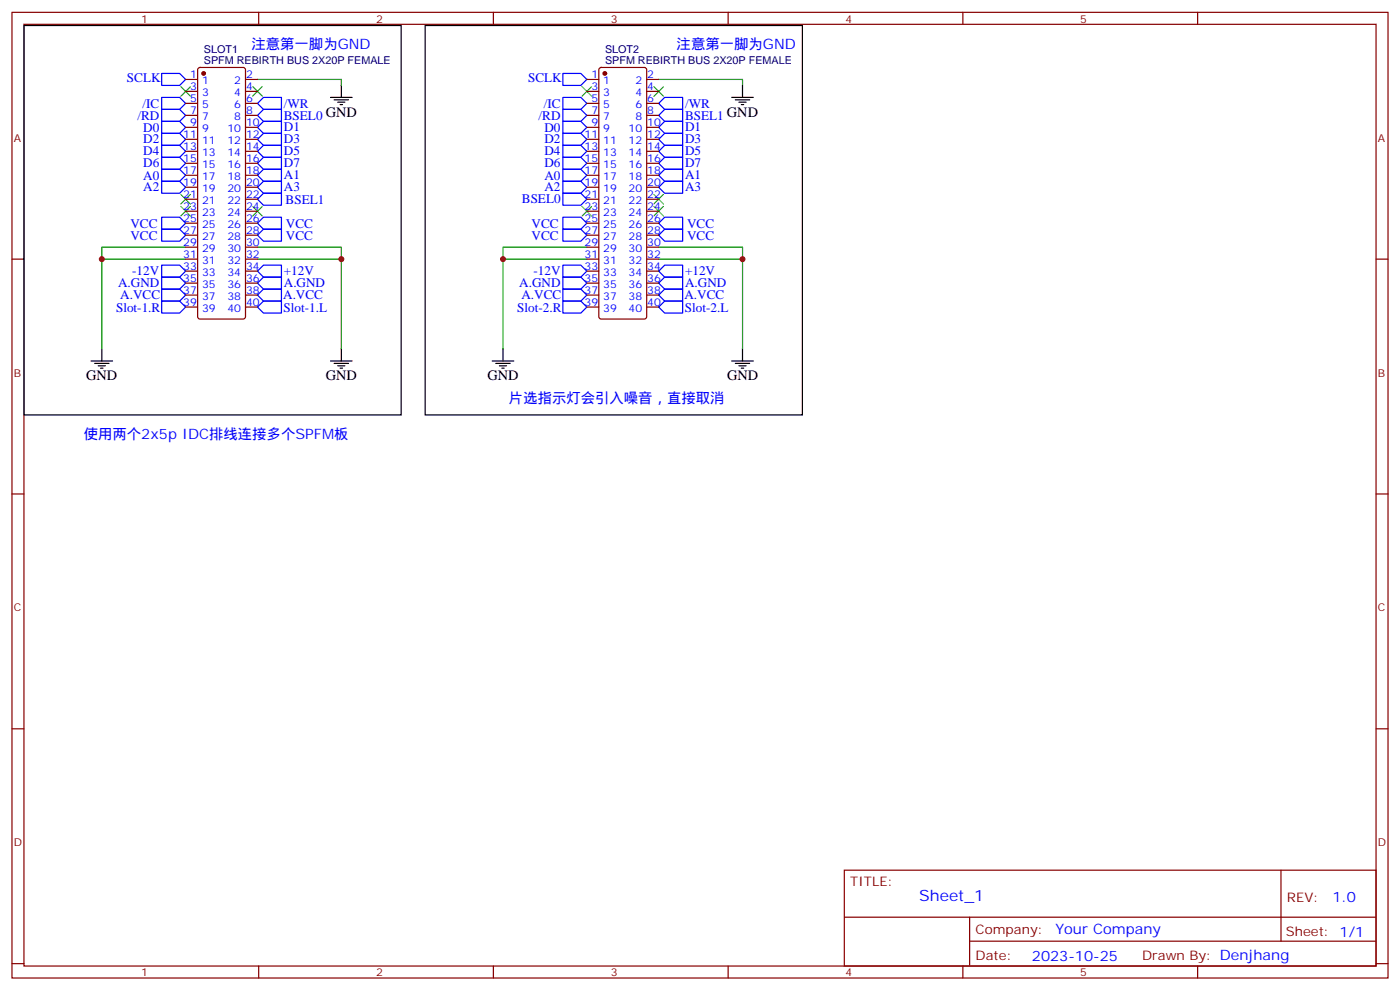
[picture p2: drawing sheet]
<svg xmlns="http://www.w3.org/2000/svg" width="412mm" height="292mm" viewBox="0 0 412 292" stroke-linecap="round" stroke-linejoin="round" font-family="sans-serif">
<g fill="none" stroke="#870000" stroke-width=".35">
<path d="M3.5 3.6h405.4v284.4h-405.4zM7.1 7.2h398.2v277.2h-398.2zM76.2 3.6v3.6M145.3 3.6v3.6M214.5 3.6v3.6M283.6 3.6v3.6M352.8 3.6v3.6M54.7 23.4h3.5M54.7 26.9h3.5M54.7 30.4h3.5M54.7 34h3.5M54.7 37.5h3.5"/>
<path d="M58.4 20.1l.5-.2h12.7l.5 .2 .2 .5v72.6l-.2 .5-.5 .2h-12.7l-.5-.2-.2-.5v-72.6zM72.3 23.4h3.5M72.3 26.9h3.5M72.3 30.4h3.5M72.3 34h3.5M72.3 37.5h3.5M172.9 23.4h3.5M172.9 26.9h3.5M172.9 30.4h3.5M172.9 34h3.5M172.9 37.5h3.5M176.6 20.1l.5-.2h12.7l.5 .2 .2 .5v72.6l-.2 .5-.5 .2h-12.7l-.5-.2-.2-.5v-72.6z"/>
<path d="M190.5 23.4h3.5M190.5 26.9h3.5M190.5 30.4h3.5M190.5 34h3.5M190.5 37.5h3.5M54.7 41h3.5M54.7 44.6h3.5M54.7 48.1h3.5M54.7 51.6h3.5M54.7 55.1h3.5M54.7 58.7h3.5M72.3 41h3.5"/>
<path d="M72.3 44.6h3.5M72.3 48.1h3.5M72.3 51.6h3.5M72.3 55.1h3.5M72.3 58.7h3.5M172.9 41h3.5M172.9 44.6h3.5M172.9 48.1h3.5M172.9 51.6h3.5M172.9 55.1h3.5M172.9 58.7h3.5M190.5 41h3.5"/>
<path d="M190.5 44.6h3.5M190.5 48.1h3.5M190.5 51.6h3.5M190.5 55.1h3.5M190.5 58.7h3.5M3.5 76.3h3.6M54.7 76.3h3.5M54.7 79.8h3.5M54.7 72.8h3.5M54.7 69.3h3.5M54.7 65.7h3.5M54.7 62.2h3.5"/>
<path d="M72.3 76.3h3.5M72.3 79.8h3.5M72.3 72.8h3.5M72.3 69.3h3.5M72.3 65.7h3.5M72.3 62.2h3.5M172.9 76.3h3.5M172.9 79.8h3.5M172.9 72.8h3.5M172.9 69.3h3.5M172.9 65.7h3.5M172.9 62.2h3.5"/>
<path d="M190.5 76.3h3.5M190.5 79.8h3.5M190.5 72.8h3.5M190.5 69.3h3.5M190.5 65.7h3.5M190.5 62.2h3.5M405.3 76.3h3.6M54.7 90.4h3.5M54.7 86.9h3.5M54.7 83.4h3.5M72.3 90.4h3.5M72.3 86.9h3.5"/>
<path d="M72.3 83.4h3.5M172.9 90.4h3.5M172.9 86.9h3.5M172.9 83.4h3.5M190.5 90.4h3.5M190.5 86.9h3.5M190.5 83.4h3.5M3.5 145.5h3.6M405.3 145.5h3.6M3.5 214.6h3.6M405.3 214.6h3.6M248.7 256.2h156.6v28.2h-156.6z"/>
<path d="M377.3 256.2v20.9M248.7 270.1h156.5M285.6 277.1h119.6M285.6 270.1v14.1M3.5 283.7h3.6M76.2 284.4v3.6M145.3 284.4v3.6M214.5 284.4v3.6M283.6 284.4v3.6M352.8 284.4v3.6M405.3 283.7h3.6"/>
</g>
<g fill="none" stroke="#00f" stroke-width=".35">
<path d="M47.6 28.7h5.3l1.8 1.7-1.8 1.8h-5.3zM47.6 32.2h5.3l1.8 1.8-1.8 1.7h-5.3zM47.6 35.7h5.3l1.8 1.8-1.8 1.8h-5.3zM47.6 39.3h5.3l1.8 1.7-1.8 1.8h-5.3zM47.6 21.6h5.3l1.8 1.8-1.8 1.8h-5.3zM75.8 34l1.8-1.8h5.3v3.5h-5.3zM75.8 30.4l1.8-1.7h5.3v3.5h-5.3zM77.6 35.7h5.3v3.6h-5.3l-1.8-1.8zM77.6 39.3h5.3v3.5h-5.3l-1.8-1.8zM165.8 39.3h5.3l1.8 1.7-1.8 1.8h-5.3zM165.8 35.7h5.3l1.8 1.8-1.8 1.8h-5.3zM165.8 32.2h5.3l1.8 1.8-1.8 1.7h-5.3z"/>
<path d="M165.8 28.7h5.3l1.8 1.7-1.8 1.8h-5.3zM165.8 21.6h5.3l1.8 1.8-1.8 1.8h-5.3zM194 34l1.8-1.8h5.3v3.5h-5.3zM194 30.4l1.8-1.7h5.3v3.5h-5.3zM195.8 39.3h5.3v3.5h-5.3l-1.8-1.8zM195.8 35.7h5.3v3.6h-5.3l-1.8-1.8zM47.6 42.8h5.3l1.8 1.8-1.8 1.7h-5.3zM47.6 46.3h5.3l1.8 1.8-1.8 1.7h-5.3zM47.6 49.8h5.3l1.8 1.8-1.8 1.8h-5.3zM47.6 53.4h5.3l1.8 1.7-1.8 1.8h-5.3zM77.6 42.8h5.3v3.5h-5.3l-1.8-1.7zM77.6 46.3h5.3v3.5h-5.3l-1.8-1.7z"/>
<path d="M77.6 49.8h5.3v3.6h-5.3l-1.8-1.8zM77.6 53.4h5.3v3.5h-5.3l-1.8-1.8zM77.6 56.9h5.3v3.5h-5.3l-1.8-1.7zM165.8 53.4h5.3l1.8 1.7-1.8 1.8h-5.3zM165.8 49.8h5.3l1.8 1.8-1.8 1.8h-5.3zM165.8 46.3h5.3l1.8 1.8-1.8 1.7h-5.3zM165.8 42.8h5.3l1.8 1.8-1.8 1.7h-5.3zM165.8 56.9h5.3l1.8 1.8-1.8 1.7h-5.3zM195.8 53.4h5.3v3.5h-5.3l-1.8-1.8zM195.8 49.8h5.3v3.6h-5.3l-1.8-1.8zM195.8 46.3h5.3v3.5h-5.3l-1.8-1.7zM195.8 42.8h5.3v3.5h-5.3l-1.8-1.7z"/>
<path d="M47.6 64h5.3l1.8 1.7-1.8 1.8h-5.3zM47.6 67.5h5.3l1.8 1.8-1.8 1.7h-5.3zM47.6 78.1h5.3l1.8 1.7-1.8 1.8h-5.3zM77.6 64h5.3v3.5h-5.3l-1.8-1.8zM77.6 67.5h5.3v3.5h-5.3l-1.8-1.7zM77.6 78.1h5.3v3.5h-5.3l-1.8-1.8zM165.8 67.5h5.3l1.8 1.8-1.8 1.7h-5.3zM165.8 64h5.3l1.8 1.7-1.8 1.8h-5.3zM165.8 78.1h5.3l1.8 1.7-1.8 1.8h-5.3zM195.8 67.5h5.3v3.5h-5.3l-1.8-1.7zM195.8 64h5.3v3.5h-5.3l-1.8-1.8zM195.8 78.1h5.3v3.5h-5.3l-1.8-1.8z"/>
<path d="M47.6 85.1h5.3l1.8 1.8-1.8 1.8h-5.3zM47.6 88.7h5.3l1.8 1.7-1.8 1.8h-5.3zM47.6 81.6h5.3l1.8 1.8-1.8 1.7h-5.3zM75.8 86.9l1.8-1.8h5.3v3.6h-5.3zM75.8 90.4l1.8-1.7h5.3v3.5h-5.3zM77.6 81.6h5.3v3.5h-5.3l-1.8-1.7zM165.8 85.1h5.3l1.8 1.8-1.8 1.8h-5.3zM165.8 88.7h5.3l1.8 1.7-1.8 1.8h-5.3zM165.8 81.6h5.3l1.8 1.8-1.8 1.7h-5.3zM194 86.9l1.8-1.8h5.3v3.6h-5.3zM194 90.4l1.8-1.7h5.3v3.5h-5.3zM195.8 81.6h5.3v3.5h-5.3l-1.8-1.7z"/>
</g>
<g fill="none" stroke="#000" stroke-width=".35">
<path d="M7.1 7.5h111.1v114.7h-111.1zM125.2 7.5h111.2v114.7h-111.2zM97.4 28.7h6.3M98.4 29.4h4.3M99.5 30.1h2.1M100.2 30.8h.7M100.5 25.2v3.5M215.5 28.7h6.4M216.6 29.4h4.2M217.7 30.1h2.1M218.4 30.8h.7M218.7 25.2v3.5"/>
<path d="M26.8 106.3h6.4M27.9 107h4.2M28.9 107.7h2.1M29.6 108.4h.7M30 102.8v3.5M97.4 106.3h6.3M98.4 107h4.3M99.5 107.7h2.1M100.2 108.4h.7M100.5 102.8v3.5M145 106.3h6.3M146 107h4.3"/>
<path d="M147.1 107.7h2.1M147.8 108.4h.7M148.2 102.8v3.5M215.5 106.3h6.4M216.6 107h4.2M217.7 107.7h2.1M218.4 108.4h.7M218.7 102.8v3.5"/>
</g>
<path d="M75.8 23.4h24.7v1.8M194 23.4h24.7v1.8M30 76.3h24.7M54.7 72.8h-24.7v30M75.8 76.3h24.7M75.8 72.8h24.7v30M148.2 76.3h24.7M172.9 72.8h-24.7v30M194 72.8h24.7v30M194 76.3h24.7" fill="none" stroke="#008700" stroke-width=".35"/>
<g fill="none" stroke="#3c3" stroke-width=".35">
<path d="M53.3 25.5l2.8 2.8M56.1 25.5l-2.8 2.8M74.4 25.5l2.9 2.8M77.3 25.5l-2.9 2.8M171.4 25.5l2.9 2.8M174.3 25.5l-2.9 2.8M192.6 25.5l2.8 2.8M195.4 25.5l-2.8 2.8M53.3 57.3l2.8 2.8M56.1 57.3l-2.8 2.8M192.6 57.3l2.8 2.8M195.4 57.3l-2.8 2.8"/>
<path d="M53.3 60.8l2.8 2.8M56.1 60.8l-2.8 2.8M74.4 60.8l2.9 2.8M77.3 60.8l-2.9 2.8M171.4 60.8l2.9 2.8M174.3 60.8l-2.9 2.8M192.6 60.8l2.8 2.8M195.4 60.8l-2.8 2.8"/>
</g>
<g fill="#870000" stroke="#870000" stroke-width=".35">
<circle cx="60" cy="21.6" r=".53"/>
<circle cx="178.2" cy="21.6" r=".53"/>
</g>
<g fill="#c00">
<circle cx="30" cy="76.3" r=".88"/>
<circle cx="100.5" cy="76.3" r=".88"/>
<circle cx="218.7" cy="76.3" r=".88"/>
<circle cx="148.2" cy="76.3" r=".88"/>
</g>
<text font-size="4.6" fill="#00f" x="270.8" y="265.3">Sheet_1</text>
<g font-size="4.2" fill="#00f">
<text x="74.1" y="14.6">注意第一脚为GND</text>
<text x="199.3" y="14.6">注意第一脚为GND</text>
<text x="149.9" y="118.6">片选指示灯会引入噪音，直接取消</text>
<text x="24.7" y="129.2">使用两个2x5p IDC排线连接多个SPFM板</text>
<text x="392.5" y="265.5">1.0</text>
<text x="310.9" y="275">Your Company</text>
<text x="304" y="282.9">2023-10-25</text>
</g>
<g font-size="4.2">
<text x="25.4" y="111.9">GND</text>
<text x="96" y="111.9">GND</text>
<text x="143.6" y="111.9">GND</text>
<text x="214.2" y="111.9">GND</text>
</g>
<g font-size="3.9" fill="#00f">
<text x="37.4" y="24.2">SCLK</text>
<text x="155.6" y="24.2">SCLK</text>
<text x="40.5" y="35.2">/RD</text>
<text x="42" y="31.7">/IC</text>
<text x="83.6" y="35.2">BSEL0 GND</text>
<text x="83.6" y="31.7">/WR</text>
<text x="158.7" y="35.2">/RD</text>
<text x="160.2" y="31.7">/IC</text>
<text x="201.8" y="35.2">BSEL1 GND</text>
<text x="201.8" y="31.7">/WR</text>
<text x="42.2" y="38.7">D0</text>
<text x="83.6" y="38.7">D1</text>
<text x="160.4" y="38.7">D0</text>
<text x="201.8" y="38.7">D1</text>
<text x="42.2" y="42.2">D2</text>
<text x="42.2" y="45.7">D4</text>
<text x="83.6" y="42.2">D3</text>
<text x="83.6" y="45.7">D5</text>
<text x="160.4" y="45.7">D4</text>
<text x="160.4" y="42.2">D2</text>
<text x="201.8" y="45.7">D5</text>
<text x="201.8" y="42.2">D3</text>
<text x="42.2" y="49.2">D6</text>
<text x="42.2" y="52.9">A0</text>
<text x="83.6" y="49.2">D7</text>
<text x="83.6" y="52.8">A1</text>
<text x="160.4" y="52.9">A0</text>
<text x="160.4" y="49.2">D6</text>
<text x="201.8" y="52.8">A1</text>
<text x="201.8" y="49.2">D7</text>
<text x="42.2" y="56.3">A2</text>
<text x="83.6" y="56.3">A3</text>
<text x="84.1" y="59.9">BSEL1</text>
<text x="153.7" y="59.9">BSEL0</text>
<text x="160.4" y="56.3">A2</text>
<text x="201.8" y="56.3">A3</text>
<text x="38.4" y="67">VCC</text>
<text x="38.4" y="70.5">VCC</text>
<text x="84.2" y="67">VCC</text>
<text x="84.2" y="70.5">VCC</text>
<text x="156.6" y="70.5">VCC</text>
<text x="156.6" y="67">VCC</text>
<text x="202.4" y="70.5">VCC</text>
<text x="202.4" y="67">VCC</text>
<text x="39" y="81.1">-12V</text>
<text x="83.6" y="81.1">+12V</text>
<text x="157.1" y="81.1">-12V</text>
<text x="201.8" y="81.1">+12V</text>
<text x="34.8" y="84.6">A.GND</text>
<text x="35.4" y="88.2">A.VCC</text>
<text x="83.4" y="88.2">A.VCC</text>
<text x="83.6" y="84.6">A.GND</text>
<text x="153" y="84.6">A.GND</text>
<text x="153.6" y="88.2">A.VCC</text>
<text x="201.6" y="88.2">A.VCC</text>
<text x="201.8" y="84.6">A.GND</text>
<text x="34.2" y="91.7">Slot-1.R</text>
<text x="83.6" y="91.8">Slot-1.L</text>
<text x="152.4" y="91.7">Slot-2.R</text>
<text x="201.7" y="91.8">Slot-2.L</text>
</g>
<g font-size="3.9" fill="#800">
<text x="250.5" y="260.8">TITLE:</text>
<text x="379.1" y="265.5">REV:</text>
<text x="287.4" y="275">Company:</text>
<text x="378.7" y="275.6">Sheet: 1/1</text>
<text x="287.4" y="282.7">Date:</text>
<text x="336.4" y="282.8">Drawn By: Denjhang</text>
</g>
<g font-size="3.2" fill="#800">
<text x="41.6" y="6.6">1</text>
<text x="110.8" y="6.6">2</text>
<text x="179.9" y="6.6">3</text>
<text x="249.1" y="6.6">4</text>
<text x="318.2" y="6.6">5</text>
<text x="4.1" y="41.7">A</text>
<text x="405.9" y="41.7">A</text>
<text x="4.1" y="110.9">B</text>
<text x="405.9" y="110.9">B</text>
<text x="4.1" y="180">C</text>
<text x="405.9" y="180">C</text>
<text x="4.1" y="249.2">D</text>
<text x="405.9" y="249.2">D</text>
<text x="41.6" y="287.4">1</text>
<text x="110.8" y="287.4">2</text>
<text x="179.9" y="287.4">3</text>
<text x="249.1" y="287.4">4</text>
<text x="318.2" y="287.4">5</text>
</g>
<g font-size="3.2" fill="#000080">
<text x="60" y="15.5">SLOT1</text>
<text x="178.2" y="15.5">SLOT2</text>
<text x="60" y="18.7">SPFM REBIRTH BUS 2X20P FEMALE</text>
<text x="178.2" y="18.7">SPFM REBIRTH BUS 2X20P FEMALE</text>
</g>
<g font-size="3.2" fill="#00f">
<text x="56" y="23">1</text>
<text x="72.5" y="23">2</text>
<text x="174.2" y="23">1</text>
<text x="190.7" y="23">2</text>
<text x="56" y="26.6">3</text>
<text x="59.5" y="24.8">1</text>
<text x="59.5" y="28.3">3</text>
<text x="69" y="28.3">4</text>
<text x="69" y="24.8">2</text>
<text x="72.5" y="26.6">4</text>
<text x="174.2" y="26.6">3</text>
<text x="177.7" y="24.8">1</text>
<text x="177.7" y="28.3">3</text>
<text x="187.2" y="28.3">4</text>
<text x="187.2" y="24.8">2</text>
<text x="190.7" y="26.6">4</text>
<text x="56" y="30.1">5</text>
<text x="56" y="33.6">7</text>
<text x="59.5" y="31.9">5</text>
<text x="59.5" y="35.4">7</text>
<text x="69" y="35.4">8</text>
<text x="69" y="31.9">6</text>
<text x="72.5" y="33.6">8</text>
<text x="72.5" y="30.1">6</text>
<text x="174.2" y="30.1">5</text>
<text x="174.2" y="33.6">7</text>
<text x="177.7" y="31.9">5</text>
<text x="177.7" y="35.4">7</text>
<text x="187.2" y="35.4">8</text>
<text x="187.2" y="31.9">6</text>
<text x="190.7" y="33.6">8</text>
<text x="190.7" y="30.1">6</text>
<text x="54" y="40.7">11</text>
<text x="56" y="37.1">9</text>
<text x="59.5" y="38.9">9</text>
<text x="67" y="38.9">10</text>
<text x="72.5" y="40.7">12</text>
<text x="72.5" y="37.1">10</text>
<text x="172.2" y="40.7">11</text>
<text x="174.2" y="37.1">9</text>
<text x="177.7" y="38.9">9</text>
<text x="185.2" y="38.9">10</text>
<text x="190.7" y="40.7">12</text>
<text x="190.7" y="37.1">10</text>
<text x="54" y="44.2">13</text>
<text x="54" y="47.7">15</text>
<text x="59.5" y="42.4">11</text>
<text x="59.5" y="46">13</text>
<text x="67" y="46">14</text>
<text x="67" y="42.4">12</text>
<text x="72.5" y="47.7">16</text>
<text x="72.5" y="44.2">14</text>
<text x="172.2" y="44.2">13</text>
<text x="172.2" y="47.7">15</text>
<text x="177.7" y="42.4">11</text>
<text x="177.7" y="46">13</text>
<text x="185.2" y="46">14</text>
<text x="185.2" y="42.4">12</text>
<text x="190.7" y="47.7">16</text>
<text x="190.7" y="44.2">14</text>
<text x="54" y="51.3">17</text>
<text x="59.5" y="49.5">15</text>
<text x="59.5" y="53">17</text>
<text x="67" y="53">18</text>
<text x="67" y="49.5">16</text>
<text x="72.5" y="51.3">18</text>
<text x="172.2" y="51.3">17</text>
<text x="177.7" y="49.5">15</text>
<text x="177.7" y="53">17</text>
<text x="185.2" y="53">18</text>
<text x="185.2" y="49.5">16</text>
<text x="190.7" y="51.3">18</text>
<text x="54" y="54.8">19</text>
<text x="54" y="58.3">21</text>
<text x="59.5" y="56.6">19</text>
<text x="67" y="56.6">20</text>
<text x="72.5" y="58.3">22</text>
<text x="72.5" y="54.8">20</text>
<text x="172.2" y="54.8">19</text>
<text x="172.2" y="58.3">21</text>
<text x="177.7" y="56.6">19</text>
<text x="185.2" y="56.6">20</text>
<text x="190.7" y="58.3">22</text>
<text x="190.7" y="54.8">20</text>
<text x="54" y="61.8">23</text>
<text x="54" y="65.4">25</text>
<text x="59.5" y="60.1">21</text>
<text x="59.5" y="63.6">23</text>
<text x="67" y="63.6">24</text>
<text x="67" y="60.1">22</text>
<text x="72.5" y="65.4">26</text>
<text x="72.5" y="61.8">24</text>
<text x="172.2" y="61.8">23</text>
<text x="172.2" y="65.4">25</text>
<text x="177.7" y="60.1">21</text>
<text x="177.7" y="63.6">23</text>
<text x="185.2" y="63.6">24</text>
<text x="185.2" y="60.1">22</text>
<text x="190.7" y="65.4">26</text>
<text x="190.7" y="61.8">24</text>
<text x="54" y="68.9">27</text>
<text x="59.5" y="67.1">25</text>
<text x="59.5" y="70.7">27</text>
<text x="67" y="70.7">28</text>
<text x="67" y="67.1">26</text>
<text x="72.5" y="68.9">28</text>
<text x="172.2" y="68.9">27</text>
<text x="177.7" y="67.1">25</text>
<text x="177.7" y="70.7">27</text>
<text x="185.2" y="70.7">28</text>
<text x="185.2" y="67.1">26</text>
<text x="190.7" y="68.9">28</text>
<text x="54" y="72.4">29</text>
<text x="54" y="76">31</text>
<text x="59.5" y="74.2">29</text>
<text x="59.5" y="77.7">31</text>
<text x="67" y="77.7">32</text>
<text x="67" y="74.2">30</text>
<text x="72.5" y="76">32</text>
<text x="72.5" y="72.4">30</text>
<text x="172.2" y="72.4">29</text>
<text x="172.2" y="76">31</text>
<text x="177.7" y="74.2">29</text>
<text x="177.7" y="77.7">31</text>
<text x="185.2" y="77.7">32</text>
<text x="185.2" y="74.2">30</text>
<text x="190.7" y="76">32</text>
<text x="190.7" y="72.4">30</text>
<text x="54" y="79.5">33</text>
<text x="54" y="83">35</text>
<text x="59.5" y="81.2">33</text>
<text x="67" y="81.2">34</text>
<text x="72.5" y="83">36</text>
<text x="72.5" y="79.5">34</text>
<text x="172.2" y="79.5">33</text>
<text x="172.2" y="83">35</text>
<text x="177.7" y="81.2">33</text>
<text x="185.2" y="81.2">34</text>
<text x="190.7" y="83">36</text>
<text x="190.7" y="79.5">34</text>
<text x="54" y="86.5">37</text>
<text x="59.5" y="84.8">35</text>
<text x="59.5" y="88.3">37</text>
<text x="67" y="88.3">38</text>
<text x="67" y="84.8">36</text>
<text x="72.5" y="86.5">38</text>
<text x="172.2" y="86.5">37</text>
<text x="177.7" y="84.8">35</text>
<text x="177.7" y="88.3">37</text>
<text x="185.2" y="88.3">38</text>
<text x="185.2" y="84.8">36</text>
<text x="190.7" y="86.5">38</text>
<text x="54" y="90.1">39</text>
<text x="59.5" y="91.8">39</text>
<text x="67" y="91.8">40</text>
<text x="72.5" y="90.1">40</text>
<text x="172.2" y="90.1">39</text>
<text x="177.7" y="91.8">39</text>
<text x="185.2" y="91.8">40</text>
<text x="190.7" y="90.1">40</text>
</g>
</svg>
